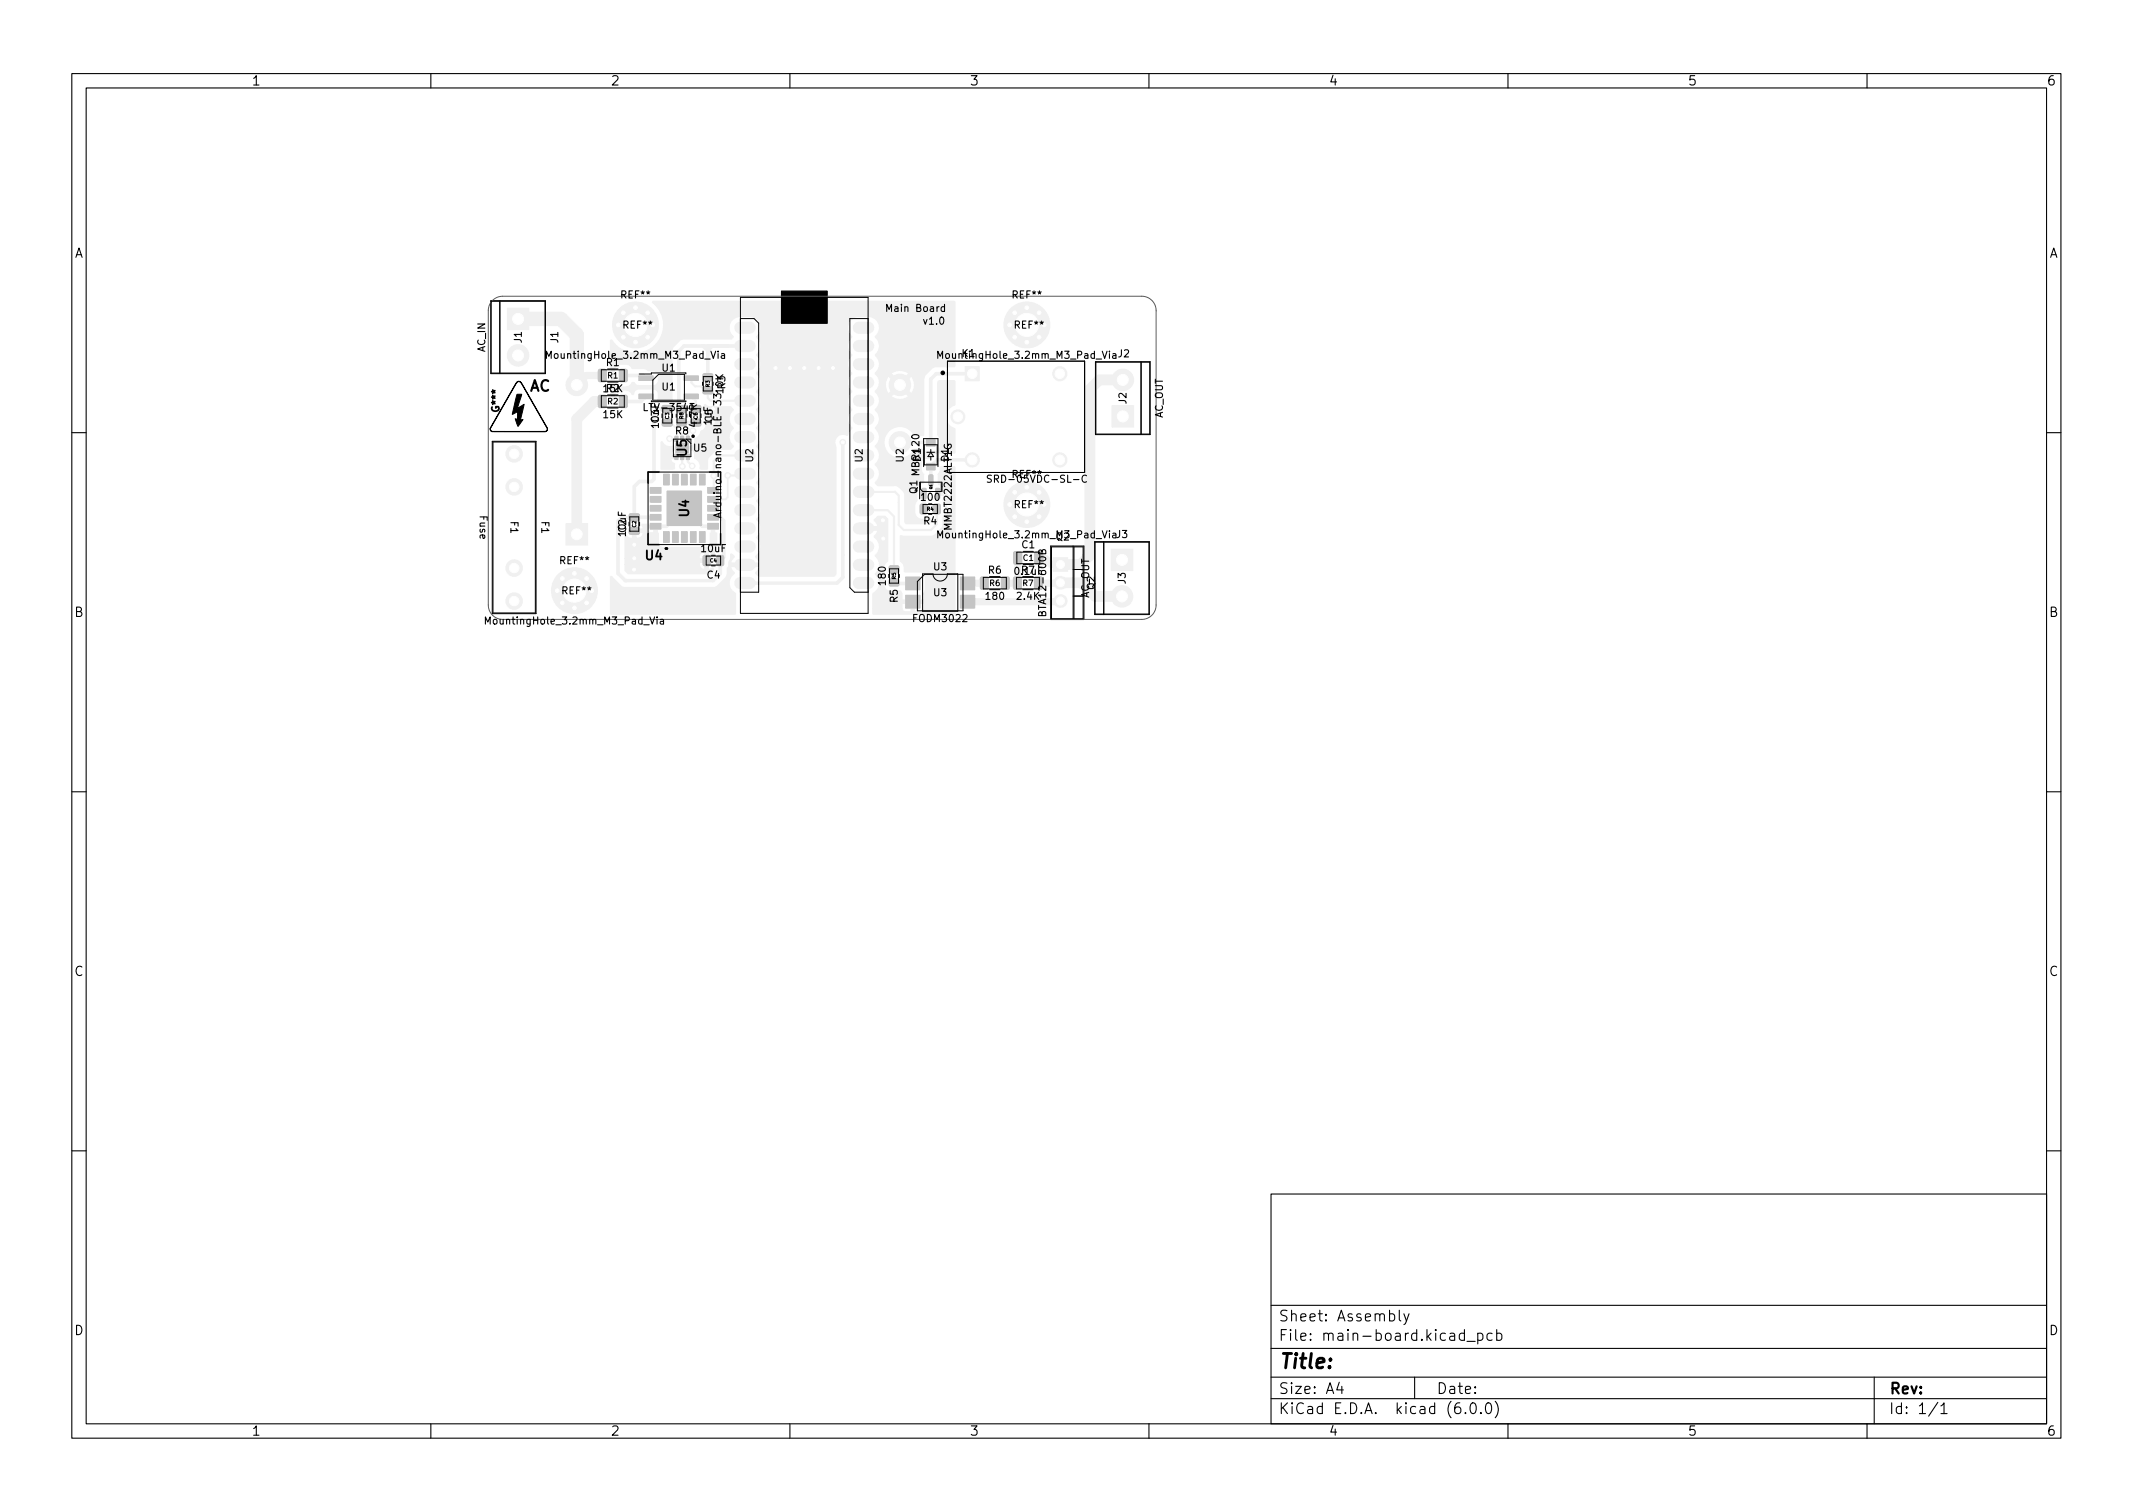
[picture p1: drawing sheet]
<svg xmlns="http://www.w3.org/2000/svg" width="297mm" height="210mm" viewBox="0 0 297 210" stroke-linecap="round" stroke-linejoin="round" font-family="sans-serif">
<g fill="#f0f0f0" stroke="#f0f0f0" stroke-width=".14">
<path d="M99.9 77.4l.6-.1 .3 .2v1l-.2 .3h-.6l-.2-.2z"/>
<path d="M98 77.4l.6-.1 .3 .2v1l-.2 .3h-.6l-.2-.2z"/>
<path d="M146.7 77.7h2v1.9h-2z"/>
<path d="M154.9 56.5h3v3h-3z"/>
<path d="M83.4 51.5l.8-.1 .2 .2v1.3l-.1 .2-.7 .1-.3-.2z"/>
<path d="M86.3 51.5l.8-.1 .2 .2 .1 1.3-.2 .2-.7 .1-.2-.2z"/>
<path d="M129 61.2h1.2v.9h-1.2z"/>
<path d="M129 64.5h1.2v.9h-1.2z"/>
<path d="M134.4 51h2v2h-2z"/>
<path d="M141.2 80.4l.8-.1 .2 .2v1.3l-.1 .3h-.7l-.3-.2z"/>
<path d="M144.1 80.4l.8-.1 .3 .2v1.3l-.2 .3h-.7l-.2-.2z"/>
<path d="M154.8 76.5h3v3h-3z"/>
<path d="M70.7 42.9h3v3h-3z"/>
<path d="M92.3 58.4h1.2l.1 .2v.6l-.2 .1h-1.1l-.1-.2z"/>
<path d="M83.4 55.1l.8-.1 .2 .2v1.3l-.1 .3h-.7l-.3-.2z"/>
<path d="M86.3 55.1l.8-.1 .2 .2 .1 1.3-.2 .3h-.7l-.2-.2z"/>
<path d="M97.9 53.9h1.2l.2 .2v.6l-.3 .2-1-.1-.1-.2z"/>
<path d="M97.9 52.1l1.2-.1 .2 .3v.6l-.3 .1h-1l-.1-.2z"/>
<path d="M89 52.3h2v.7h-2z"/>
<path d="M89 54.9h2v.6h-2z"/>
<path d="M95.3 54.9h2v.6h-2z"/>
<path d="M95.3 52.3h2v.7h-2z"/>
<path d="M92.4 74h.8v1.5h-.8z"/>
<path d="M93.7 74h.7v1.5h-.7z"/>
<path d="M94.9 74h.8v1.5h-.8z"/>
<path d="M96.1 74h.9v1.5h-.9z"/>
<path d="M97.4 74h.8v1.5h-.8z"/>
<path d="M98.5 72.9h1.6v.8h-1.6z"/>
<path d="M98.5 71.6h1.6v.8h-1.6z"/>
<path d="M98.5 70.4h1.6v.8h-1.6z"/>
<path d="M98.5 69.1h1.6v.8h-1.6z"/>
<path d="M98.5 67.9h1.6v.8h-1.6z"/>
<path d="M97.4 66h.8v1.5h-.8z"/>
<path d="M96.1 66h.9v1.5h-.9z"/>
<path d="M94.9 66h.8v1.5h-.8z"/>
<path d="M93.7 66h.7v1.5h-.7z"/>
<path d="M92.4 66h.8v1.5h-.8z"/>
<path d="M90.5 67.9h1.6v.8h-1.6z"/>
<path d="M90.5 69.1h1.6v.8h-1.6z"/>
<path d="M90.5 70.4h1.6v.8h-1.6z"/>
<path d="M90.5 71.6h1.6v.8h-1.6z"/>
<path d="M90.5 72.9h1.6v.8h-1.6z"/>
<path d="M92.9 68.4h4.8v4.8h-4.8z"/>
<path d="M87.7 71.6l1.2-.1 .2 .3-.1 .6-.2 .1h-1l-.2-.2z"/>
<path d="M87.7 73.5l1.2-.1 .2 .3-.1 .6-.2 .1h-1l-.2-.2z"/>
<path d="M128.4 68h.4l.2 .1v1.2l-.1 .2-.5-.1z"/>
<path d="M130.3 68h.4l.2 .1v1.2l-.1 .2-.5-.1z"/>
<path d="M129.4 66.2l.4-.1 .1 .1v1.2l-.1 .2-.5-.1z"/>
<path d="M123.9 78.8h1.1l.2 .2v.6l-.3 .2h-.9l-.2-.3z"/>
<path d="M123.9 80.7l1.1-.1 .2 .2v.7l-.3 .1h-.9l-.2-.2z"/>
<path d="M94 63.2h.4v.8h-.4z"/>
<path d="M94.8 63.2h.4v.8h-.4z"/>
<path d="M95.6 63.2h.4v.8h-.4z"/>
<path d="M126.1 80.3h2v1.8h-2z"/>
<path d="M126.1 82.9h2v1.8h-2z"/>
<path d="M133.7 82.9h2v1.8h-2z"/>
<path d="M133.7 80.3h2v1.8h-2z"/>
<path d="M94.3 58.4l1.2-.1 .1 .2v.6l-.2 .2h-1l-.2-.2z"/>
<path d="M136.6 80.4l.8-.1 .2 .2v1.3l-.1 .3h-.7l-.3-.2z"/>
<path d="M139.5 80.4l.8-.1 .2 .2 .1 1.3-.2 .3h-.7l-.2-.2z"/>
<path d="M141.2 76.9l.9-.1 .2 .1v1.4l-.2 .3h-.7l-.2-.2z"/>
<path d="M144.2 76.9l.8-.1 .2 .1v1.4l-.1 .3h-.8l-.2-.2z"/>
<path d="M130 70.3l.7-.1 .2 .1 .1 1-.2 .3h-.6l-.2-.2z"/>
<path d="M128.2 70.3l.7-.1 .2 .1v1l-.1 .3h-.6l-.3-.2z"/>
<path d="M96.2 58.4h1.3l.1 .2v.6l-.2 .1h-1.1l-.1-.2z"/>
<path d="M96.2 56.5h1.3l.1 .2v.6l-.2 .1h-1.1l-.1-.2z"/>
<path d="M78.8 72.9h3v3h-3z"/>
<path d="M120 73.4l2.2-.1-.1-.3-.4-.6 .5-.5h1l.4 .3v5.9l-.3 .4-.2 .4v.8l.2 .5-.2 .5v.8l.2 .4 .4 .4h1.3a.36 .36 0 0 1 .4 0 .36 .36 0 0 1 .2 .3v.9h3v-.8l.2-.5v-2a.69 .69 0 0 0-.6-.6h-2.3l-.1-.9-.4-.6v-3.4l.1-.1h4.3l.4-.1 .9-.9 .2-.5v-1l.4-.6v-1.2l-.4-.6 .1-.7h-1l-.1-.4 .2-.1h.9v-.4a.81 .81 0 0 0-.8-.7v-1.4l.3-.3v-.7h2l.1 20.5h-11.3l-.2-.1v-.7h4.1l.2 .3 .3 .2h2.1l.3-.2 .1-.3v-.7h-1.2v1.2h-.5v-1.2h-1.3v.7h-4.1v-2l.4-.3a1.55 1.55 0 0 0 0-2.4v-.2a1.55 1.55 0 0 0 .4-1.9l-.4-.5a1.62 1.62 0 0 0-.2-2.6l.5-1h-2.1h-.1z"/>
<path d="M85 47.4h.2a3.9 3.9 0 0 0 6 .7 3.9 3.9 0 0 0-.3-6l.1-.2 41.9 .1 .1 9-.1 .1h-2.8l-.4 .3-1 1-.1 8.2h-1.3l-.4-.6-.5-.3-.8-.3h-.6l-.5 .2-.7 .4-.4 .5-.3 .8 .1 .9 .4 .7 .5 .5 .6 .3 .9 .1 .6-.2 .7-.4 .5-.7h1l.5 .3h1.4a.69 .69 0 0 0 .6-.6v-1.1l-.3-.5v-7.4l.2-.2h2.1l.1 .1v3.2l-.6 .4-.4 .4a1.7 1.7 0 0 0 1 2.6v3.3l-2.6 .1-.4 .2-.6 .5h-.5l-.3 .2-.3 .4v1.1l.3 .5v1.2v.1h-.4a.84 .84 0 0 0-.5 .8v1.6l-.3 .6v1.1a.95 .95 0 0 0 .9 .9h.8l.4-.2 .1 .1v.4l-.4 .3h-3l-.2-.2v-3.7l-.2-.5-.9-.8-2.6-.1-.4-.4a1.68 1.68 0 0 0 0-2.5l.4-.6 .2-.7-.2-.8-.4-.5a1.68 1.68 0 0 0 0-2.5 1.68 1.68 0 0 0 0-2.6 1.54 1.54 0 0 0 .5-1.5l-.1-.3h1.8a1.95 1.95 0 0 0 2.4 0l-1.2-1.2-1.2 1.2h-1.8l-.4-.7 .3-.4 .2-.5h.9l.1 .5 .3 .7 1.3-1.2h.7l1.2 1.2a1.94 1.94 0 0 0 0-2.4l-1.2 1.2h-.7l-1.3-1.2-.3 .6-.1 .6h-.9a1.53 1.53 0 0 0-.5-1.5v-.1h2.2l1.2 1.2 1.2-1.2a1.94 1.94 0 0 0-2.4 0h-2.2l.1-.2a1.64 1.64 0 0 0-.1-2.4l.1-.2a1.58 1.58 0 0 0-.1-2.3 1.81 1.81 0 0 0 .4-2 1.54 1.54 0 0 0-1.3-.8h-1.5a1.6 1.6 0 0 0-1.4 1.1 1.6 1.6 0 0 0 .5 1.7 1.68 1.68 0 0 0 0 2.6 1.69 1.69 0 0 0 0 2.5 1.68 1.68 0 0 0 0 2.6 1.58 1.58 0 0 0 0 2.4v.1a1.67 1.67 0 0 0 0 2.5l-.3 .4-.2 .6h-.2a1.11 1.11 0 0 0-1.3 .2 1.11 1.11 0 0 0-.2 1.4v17.8l-.3 .2h-10.4l-.5-.4 .4-.4 .1-.5h-3.9l.1 .4 .4 .5-.1 .1a1.57 1.57 0 0 0 .2 2.7v2.8l-.1 .1h-17.2l-.1-.1v-5a.23 .23 0 0 1 .4 .1l1 1.1 .6 .2h12.5l.4-.2 1.2-1.3 .1-.3v-.8l.3-.5v-.5l.2-.2 .1-.9h.1l.4 .4-.5 .5v.4h3.9l-.1-.4-.4-.5a2.45 2.45 0 0 0 .7-1.4 2.04 2.04 0 0 0-.5-1.3 1.68 1.68 0 0 0 0-2.5 1.68 1.68 0 0 0 0-2.6 1.62 1.62 0 0 0 .5-1.5l-.2-.5-.3-.4v-.2a1.65 1.65 0 0 0 0-2.4l.4-.6 .1-.7-.2-.8-.3-.5a1.68 1.68 0 0 0 0-2.5 1.68 1.68 0 0 0 0-2.6 1.58 1.58 0 0 0 0-2.4l.1-.3a1.67 1.67 0 0 0-.1-2.3l.1-.2a1.64 1.64 0 0 0-.1-2.4l.1-.2a1.58 1.58 0 0 0-.1-2.3 1.81 1.81 0 0 0 .3-2 1.54 1.54 0 0 0-1.2-.8h-1.5a1.6 1.6 0 0 0-1.4 1.1 1.6 1.6 0 0 0 .5 1.7l-.3 .3h-6.6l-.6 .2-.8 .9-.2 .5v6.9l-1.3 .1-.5 .2a.14 .14 0 0 1-.1 0 .14 .14 0 0 1-.1-.2l.1-1.1-.2-.3-.2-.2h-2.5a.99 .99 0 0 0-.6 .7h-.2a.93 .93 0 0 0-.8-.6h-.8a.94 .94 0 0 0-.8 .6l-.1 .6-.1 .1-.4-.9v-1.3l.1-.4h.4a.95 .95 0 0 0 .8 .9l1.2-.1 .6-.6 .2 .1 .2 .2 .3 .2h2.3a.69 .69 0 0 0 .6-.7v-.8l-.2-.3-.2-.2-1-.1-.6-.3h-1.6l-.5-.4-.4-.2h-.9l-.5 .3-.3 .5v1.5h-.4v-1.4l-.1-.5z"/>
<path d="M87 74.6h.2l.5 .3h1.2a.74 .74 0 0 0 .7-.7h-1v.7h-.5v-1.2h1.9l.3 .4 .7 .1v-.7h-.9l-.1 .2h-1.9h1.5l-.2-.6v-.1l2.1 .1 .1 1.1 .1 .1v1.4a.69 .69 0 0 0 .6 .5h6a.7 .7 0 0 0 .6-.6v-1.3l.1-.1v-.9a.32 .32 0 0 1 .6 0v.9l.2 .1v2.3l-.5 .4-.6-.2v2.5l.5-.2 .1 .1v.3l-.4 .4h-11.4l-.5-.5v-.8h10.4a.74 .74 0 0 0 .7 .7v-1h-.7v.3h-10.4v-.8h11.1v-1a.75 .75 0 0 0-.7 .7v.3h-10.4z"/>
<path d="M96.7 56.8l1.4-.2a.18 .18 0 0 1 0-.2 .18 .18 0 0 1 .3 .1l.5 .1h2.8l.4 .5a1.67 1.67 0 0 0 0 2.5l-.1 .2a1.66 1.66 0 0 0 .1 2.4l-.3 .4h-1.7l-.5 .1-1 1.2-.1 1.4h-1a1.21 1.21 0 0 0-.4-1.3l-.4-.2v-.8l-.4-.4-1.6-.1-1.1 .1-.1 .8h.5l.1 .3-.2 .1h-.4v.3l.1 .3 .4 .2-.1 .6-.4 .2h-1.4l-.1-.2v-3.6l.2-.1a1.24 1.24 0 0 0 1.5 .6h1a.33 .33 0 0 1 .6 0l.8 .1 .4-.2 .2-.2 .1-.8a1.36 1.36 0 0 0 .9-1l.3-.2 .3-.5v-.9l-.4-.6 .2-.6h-1.4z"/>
<circle cx="81.7" cy="80.6" r=".4"/>
<circle cx="78.3" cy="80.6" r=".4"/>
<circle cx="80" cy="82.2" r="3.2"/>
<circle cx="81.7" cy="83.9" r=".4"/>
<circle cx="82.4" cy="82.2" r=".4"/>
<circle cx="78.3" cy="83.9" r=".4"/>
<circle cx="80" cy="79.8" r=".4"/>
<circle cx="77.6" cy="82.2" r=".4"/>
<circle cx="80" cy="84.6" r=".4"/>
<circle cx="156.4" cy="52.9" r="1.5"/>
<circle cx="135.4" cy="64" r=".99"/>
<circle cx="133.4" cy="58" r=".97"/>
<circle cx="147.6" cy="52" r=".99"/>
<circle cx="147.6" cy="64" r=".99"/>
<circle cx="88.5" cy="42.8" r=".4"/>
<circle cx="88.5" cy="45.2" r="3.2"/>
<circle cx="90.2" cy="43.6" r=".4"/>
<circle cx="88.5" cy="47.6" r=".4"/>
<circle cx="86.8" cy="43.6" r=".4"/>
<circle cx="86.1" cy="45.2" r=".4"/>
<circle cx="90.9" cy="45.2" r=".4"/>
<circle cx="90.2" cy="46.9" r=".4"/>
<circle cx="86.8" cy="46.9" r=".4"/>
<circle cx="141.3" cy="68.6" r=".4"/>
<circle cx="145.4" cy="70.2" r=".4"/>
<circle cx="143" cy="67.8" r=".4"/>
<circle cx="140.6" cy="70.2" r=".4"/>
<circle cx="141.3" cy="71.9" r=".4"/>
<circle cx="144.7" cy="68.6" r=".4"/>
<circle cx="143" cy="70.2" r="3.2"/>
<circle cx="143" cy="72.6" r=".4"/>
<circle cx="144.7" cy="71.9" r=".4"/>
<circle cx="71.6" cy="67.8" r="1.15"/>
<circle cx="71.6" cy="63.2" r="1.15"/>
<circle cx="71.6" cy="83.7" r="1.15"/>
<circle cx="71.6" cy="79.1" r="1.15"/>
<circle cx="156.2" cy="83" r="1.5"/>
<circle cx="72.2" cy="49.5" r="1.5"/>
<circle cx="141.3" cy="43.6" r=".4"/>
<circle cx="143" cy="47.6" r=".4"/>
<circle cx="141.3" cy="46.9" r=".4"/>
<circle cx="144.7" cy="43.6" r=".4"/>
<circle cx="143" cy="42.8" r=".4"/>
<circle cx="143" cy="45.2" r="3.2"/>
<circle cx="145.4" cy="45.2" r=".4"/>
<circle cx="144.7" cy="46.9" r=".4"/>
<circle cx="140.6" cy="45.2" r=".4"/>
<circle cx="80.3" cy="53.6" r="1.5"/>
<circle cx="125.3" cy="53.6" r="1.5"/>
<circle cx="125.3" cy="61.6" r="1.5"/>
<circle cx="117.4" cy="61.6" r=".4"/>
<circle cx="88.3" cy="79.3" r=".4"/>
<circle cx="112" cy="51.2" r=".4"/>
<circle cx="110" cy="51.2" r=".4"/>
<circle cx="123" cy="75" r=".4"/>
<circle cx="122.9" cy="72.4" r=".4"/>
<circle cx="108" cy="51.2" r=".4"/>
<circle cx="114" cy="51.2" r=".4"/>
<circle cx="116" cy="51.2" r=".4"/>
<circle cx="88.3" cy="77.7" r=".4"/>
<circle cx="88.3" cy="75.8" r=".4"/>
<circle cx="99.3" cy="58.8" r=".4"/>
<circle cx="96.4" cy="64.9" r=".4"/>
<circle cx="101.3" cy="66.2" r=".4"/>
<circle cx="93.2" cy="61.1" r=".4"/>
<circle cx="95" cy="64.9" r=".4"/>
<circle cx="96.5" cy="60" r=".4"/>
</g>
<path d="M147.6 81.1h.1M147.6 83.7h.1" fill="none" stroke="#f0f0f0" stroke-width="1.9"/>
<g fill="none" stroke="#f0f0f0" stroke-width="1.7">
<path d="M103.1 45.6h1.3M103.1 48.2h1.3M103.1 50.7h1.3M103.1 53.3h1.3M103.1 55.8h1.3M103.1 58.3h1.3M119.6 45.6h1.3M119.6 48.2h1.3M119.6 50.7h1.3M119.6 53.3h1.3M119.6 55.8h1.3M119.6 58.3h1.3"/>
<path d="M103.1 60.9h1.3M103.1 63.4h1.3M103.1 66h1.3M103.1 68.5h1.3M103.1 71h1.3M103.1 73.6h1.3M103.1 76.1h1.3M103.1 78.7h1.3M119.6 60.9h1.3M119.6 63.4h1.3M119.6 66h1.3M119.6 68.5h1.3"/>
<path d="M119.6 71h1.3M119.6 73.6h1.3M119.6 76.1h1.3M119.6 78.7h1.3M103.1 81.2h1.3M119.6 81.2h1.3"/>
</g>
<g fill="none" stroke="#f0f0f0" stroke-width=".5">
<path d="M86.8 52.3h2.8l.4 .4M90 55.2l-.7 .7h-2.5M91.1 57.5v9.2l-.3 .3h-1.8l-.7 .7v4.3M94.9 58.8h2M97.9 48.2l.7 .6M98.6 49.3v3.2M98.7 48.2v.5M99.2 48.2l-.6 .6M103.7 48.2h-8.5l-.7 .7v7.7M135.4 52h-5l-.8 .8v8.9l-.1-.1h-4.2M86.1 73v6.8l1 1h12.2M88.3 72h.1"/>
<path d="M88.3 72l-1.8 .1M88.3 72h3M91.3 73.3h1.5l2.5-2.5 2.5 2.5h1.5v3.9l-.9 .9M99.3 72h1l.5 .5v5.1l-.5 .5v1.8M117.4 61.6v18.8l-.8 .8h-12.9M128.7 68.7l-.1 2.2M135.4 64h-4.8l-1 1v1.9M124.8 81.2h2.3"/>
</g>
<g fill="none" stroke="#f0f0f0" stroke-width=".3">
<path d="M92.9 58.8h.5l1.6 1.7v.6M94.9 58.8l.9 .9M96.1 60h.4M96.3 55.2l.6 .6v1.1h2.4M96.3 52.7v.6l.5 .5h.8l.6 .6h.4M98.6 54.4l.2 .2M98.6 54.4v1l.3 .4h4.8M88.3 77.7v1.6M88.3 73.9v1.9M93.3 61.1h.9M95 63.6v1.3M95 64.9h.1"/>
<path d="M95.8 63.6v.7l.6 .6M95.8 60.4v.7M100.2 63.4h3.5M103.7 66l-.2 .2h-2.2M120.3 68.5h4.3l.6 .5v4.1l.6 .7h3.8l.9-.8v-2.1M120.3 71h3.3l.9 .9v7.4M122.9 72.4h.1M129.6 66.8v.1M129.6 65v1.8M130.6 68.7h1.5"/>
</g>
<path d="M72.1 44.4h6l2.2 2.2v7" fill="none" stroke="#f0f0f0" stroke-width="2"/>
<path d="M83.9 52.3h-2.3l-1.3 1.3M141.7 77.7v3.5h-1.7M145.9 78.1l.5 .5h1.3M137.1 81.2h-2.4M147.7 81.1l-3.1 .1M147.7 83.7l-.1 .1h-12.9" fill="none" stroke="#f0f0f0" stroke-width="1"/>
<path d="M83.9 55.9h-1.1l-2.5 2.4v16.1M156.4 52.9h-3.3l-1.3 1.3v23.1M147.7 78.6h2.8M147.7 81.1h2.9M152.1 82.6l.4 .4h3.7" fill="none" stroke="#f0f0f0" stroke-width="1.5"/>
<path d="M101.3 66.2v3l-.2 .3h-1.8" fill="none" stroke="#f0f0f0" stroke-width=".25"/>
<g fill="#fff" stroke="#fff" stroke-width=".14">
<circle cx="117.4" cy="61.6" r=".2"/>
<circle cx="88.3" cy="79.3" r=".2"/>
<circle cx="112" cy="51.2" r=".2"/>
<circle cx="110" cy="51.2" r=".2"/>
<circle cx="123" cy="75" r=".2"/>
<circle cx="122.9" cy="72.4" r=".2"/>
<circle cx="108" cy="51.2" r=".2"/>
<circle cx="114" cy="51.2" r=".2"/>
<circle cx="116" cy="51.2" r=".2"/>
<circle cx="88.3" cy="77.7" r=".2"/>
<circle cx="88.3" cy="75.8" r=".2"/>
<circle cx="96.4" cy="64.9" r=".2"/>
<circle cx="101.3" cy="66.2" r=".2"/>
<circle cx="93.3" cy="61.1" r=".2"/>
<circle cx="95" cy="64.9" r=".2"/>
<circle cx="96.5" cy="60" r=".2"/>
<circle cx="81.7" cy="80.6" r=".25"/>
<circle cx="78.3" cy="80.6" r=".25"/>
<circle cx="80" cy="82.2" r="1.6"/>
<circle cx="81.7" cy="83.9" r=".25"/>
<circle cx="78.3" cy="83.9" r=".25"/>
<circle cx="80" cy="79.8" r=".25"/>
<circle cx="77.6" cy="82.2" r=".25"/>
<circle cx="80" cy="84.6" r=".25"/>
<circle cx="147.7" cy="78.6" r=".55"/>
<circle cx="147.7" cy="81.1" r=".55"/>
<circle cx="147.7" cy="83.7" r=".55"/>
<circle cx="156.4" cy="58" r=".76"/>
<circle cx="156.4" cy="52.9" r=".76"/>
<circle cx="135.4" cy="52" r=".66"/>
<circle cx="135.4" cy="64" r=".66"/>
<circle cx="133.4" cy="58" r=".64"/>
<circle cx="147.6" cy="52" r=".66"/>
<circle cx="147.6" cy="64" r=".66"/>
<circle cx="88.5" cy="42.8" r=".25"/>
<circle cx="88.5" cy="45.2" r="1.6"/>
<circle cx="90.2" cy="43.6" r=".25"/>
<circle cx="88.5" cy="47.6" r=".25"/>
<circle cx="86.8" cy="43.6" r=".25"/>
<circle cx="86.1" cy="45.2" r=".25"/>
<circle cx="90.2" cy="46.9" r=".25"/>
<circle cx="86.8" cy="46.9" r=".25"/>
<circle cx="141.3" cy="68.6" r=".25"/>
<circle cx="143" cy="67.8" r=".25"/>
<circle cx="140.6" cy="70.2" r=".25"/>
<circle cx="141.3" cy="71.9" r=".25"/>
<circle cx="144.7" cy="68.6" r=".25"/>
<circle cx="143" cy="70.2" r="1.6"/>
<circle cx="143" cy="72.6" r=".25"/>
<circle cx="144.7" cy="71.9" r=".25"/>
<circle cx="71.6" cy="67.8" r=".65"/>
<circle cx="71.6" cy="63.2" r=".65"/>
<circle cx="71.6" cy="83.7" r=".65"/>
<circle cx="71.6" cy="79.1" r=".65"/>
<circle cx="156.2" cy="78" r=".76"/>
<circle cx="156.2" cy="83" r=".76"/>
<circle cx="72.1" cy="44.4" r=".76"/>
<circle cx="72.1" cy="49.5" r=".76"/>
<circle cx="141.3" cy="43.6" r=".25"/>
<circle cx="143" cy="47.6" r=".25"/>
<circle cx="141.3" cy="46.9" r=".25"/>
<circle cx="144.7" cy="43.6" r=".25"/>
<circle cx="143" cy="42.8" r=".25"/>
<circle cx="143" cy="45.2" r="1.6"/>
<circle cx="144.7" cy="46.9" r=".25"/>
<circle cx="140.6" cy="45.2" r=".25"/>
<circle cx="80.3" cy="74.4" r=".75"/>
<circle cx="80.3" cy="53.6" r=".75"/>
<circle cx="125.3" cy="53.6" r=".75"/>
<circle cx="125.3" cy="61.6" r=".75"/>
</g>
<g fill="#c4c4c4" stroke="#c4c4c4" stroke-width=".14">
<path d="M99.9 77.4l.6-.1 .3 .2v1l-.2 .3h-.6l-.2-.2z"/>
<path d="M98 77.4l.6-.1 .3 .2v1l-.2 .3h-.6l-.2-.2z"/>
<path d="M83.4 51.5l.8-.1 .2 .2v1.3l-.1 .2-.7 .1-.3-.2z"/>
<path d="M86.3 51.5l.8-.1 .2 .2 .1 1.3-.2 .2-.7 .1-.2-.2z"/>
<path d="M129 61.2h1.2v.9h-1.2z"/>
<path d="M129 64.5h1.2v.9h-1.2z"/>
<path d="M141.2 80.4l.8-.1 .2 .2v1.3l-.1 .3h-.7l-.3-.2z"/>
<path d="M144.1 80.4l.8-.1 .3 .2v1.3l-.2 .3h-.7l-.2-.2z"/>
<path d="M92.3 58.4h1.2l.1 .2v.6l-.2 .1h-1.1l-.1-.2z"/>
<path d="M83.4 55.1l.8-.1 .2 .2v1.3l-.1 .3h-.7l-.3-.2z"/>
<path d="M86.3 55.1l.8-.1 .2 .2 .1 1.3-.2 .3h-.7l-.2-.2z"/>
<path d="M97.9 53.9h1.2l.2 .2v.6l-.3 .2-1-.1-.1-.2z"/>
<path d="M97.9 52.1l1.2-.1 .2 .3v.6l-.3 .1h-1l-.1-.2z"/>
<path d="M89 52.3h2v.7h-2z"/>
<path d="M89 54.9h2v.6h-2z"/>
<path d="M95.3 54.9h2v.6h-2z"/>
<path d="M95.3 52.3h2v.7h-2z"/>
<path d="M92.4 74h.8v1.5h-.8z"/>
<path d="M93.7 74h.7v1.5h-.7z"/>
<path d="M94.9 74h.8v1.5h-.8z"/>
<path d="M96.1 74h.9v1.5h-.9z"/>
<path d="M97.4 74h.8v1.5h-.8z"/>
<path d="M98.5 72.9h1.6v.8h-1.6z"/>
<path d="M98.5 71.6h1.6v.8h-1.6z"/>
<path d="M98.5 70.4h1.6v.8h-1.6z"/>
<path d="M98.5 69.1h1.6v.8h-1.6z"/>
<path d="M98.5 67.9h1.6v.8h-1.6z"/>
<path d="M97.4 66h.8v1.5h-.8z"/>
<path d="M96.1 66h.9v1.5h-.9z"/>
<path d="M94.9 66h.8v1.5h-.8z"/>
<path d="M93.7 66h.7v1.5h-.7z"/>
<path d="M92.4 66h.8v1.5h-.8z"/>
<path d="M90.5 67.9h1.6v.8h-1.6z"/>
<path d="M90.5 69.1h1.6v.8h-1.6z"/>
<path d="M90.5 70.4h1.6v.8h-1.6z"/>
<path d="M90.5 71.6h1.6v.8h-1.6z"/>
<path d="M90.5 72.9h1.6v.8h-1.6z"/>
<path d="M92.9 68.4h4.8v4.8h-4.8z"/>
<path d="M87.7 71.6l1.2-.1 .2 .3-.1 .6-.2 .1h-1l-.2-.2z"/>
<path d="M87.7 73.5l1.2-.1 .2 .3-.1 .6-.2 .1h-1l-.2-.2z"/>
<path d="M128.4 68h.4l.2 .1v1.2l-.1 .2-.5-.1z"/>
<path d="M130.3 68h.4l.2 .1v1.2l-.1 .2-.5-.1z"/>
<path d="M129.4 66.2l.4-.1 .1 .1v1.2l-.1 .2-.5-.1z"/>
<path d="M123.9 78.8h1.1l.2 .2v.6l-.3 .2h-.9l-.2-.3z"/>
<path d="M123.9 80.7l1.1-.1 .2 .2v.7l-.3 .1h-.9l-.2-.2z"/>
<path d="M94 63.2h.4v.8h-.4z"/>
<path d="M94.8 63.2h.4v.8h-.4z"/>
<path d="M95.6 63.2h.4v.8h-.4z"/>
<path d="M126.1 80.3h2v1.8h-2z"/>
<path d="M126.1 82.9h2v1.8h-2z"/>
<path d="M133.7 82.9h2v1.8h-2z"/>
<path d="M133.7 80.3h2v1.8h-2z"/>
<path d="M94.3 58.4l1.2-.1 .1 .2v.6l-.2 .2h-1l-.2-.2z"/>
<path d="M136.6 80.4l.8-.1 .2 .2v1.3l-.1 .3h-.7l-.3-.2z"/>
<path d="M139.5 80.4l.8-.1 .2 .2 .1 1.3-.2 .3h-.7l-.2-.2z"/>
<path d="M141.2 76.9l.9-.1 .2 .1v1.4l-.2 .3h-.7l-.2-.2z"/>
<path d="M144.2 76.9l.8-.1 .2 .1v1.4l-.1 .3h-.8l-.2-.2z"/>
<path d="M130 70.3l.7-.1 .2 .1 .1 1-.2 .3h-.6l-.2-.2z"/>
<path d="M128.2 70.3l.7-.1 .2 .1v1l-.1 .3h-.6l-.3-.2z"/>
<path d="M96.2 58.4h1.3l.1 .2v.6l-.2 .1h-1.1l-.1-.2z"/>
<path d="M96.2 56.5h1.3l.1 .2v.6l-.2 .1h-1.1l-.1-.2z"/>
</g>
<g fill="none" stroke="#000" stroke-width=".14">
<path d="M68.3 41.9h7.7v10.1h-7.7zM68.4 41.9h7.5v10h-7.5zM69.6 41.9v10.1M83.7 51.5h3.2v1.6h-3.2zM83.7 55.1h3.2v1.6h-3.2zM89 52.1h1.7v-.2h4.8v.2M90.7 55.9h4.8M90.9 52.9l.8-.8h3.6v3.6h-4.4zM92.3 56.9v2h1.2v-2M93.7 57.6v.6M94.2 57.7v.4M94.3 56.9v2h1.2v-2"/>
<path d="M97.6 57.6v.6M97.8 53.2v.5M97.9 52.4h1.3v2h-1.3zM103.1 41.4h17.8v44h-17.8zM103.1 44.4h1.9l.7 .6v37.5h-2.6M108.8 40.6h6.4v4.4h-6.4zM120.9 44.4h-2.5v37.4l.6 .7h1.9M131.9 50.3h19.1v15.5h-19.1zM152.6 50.4h7.6v10.1h-7.6zM152.6 50.4h7.5v10h-7.5zM158.9 50.4v10.1M68.6 61.4h6.1v24h-6.1z"/>
<path d="M68.7 61.5h5.9v23.8h-5.9zM87.7 72h1.3v2h-1.3zM89.1 72.7v.5M90.3 65.7h10.1v10.1h-10.1zM98.3 77.4h2v1.3h-2zM99.1 78.8h.5M123.9 79.2h1.2v2h-1.2zM125.2 80v.4M128.1 67.8v1.7M128.2 67.1h2.9M128.5 79.9h1.4a1 1 0 0 0 1 1 1 1 0 0 0 1-1h1.5v5.2h-4.9zM128.5 68.4h2.6"/>
<path d="M128.5 70.3h2v1.2h-2zM128.6 65v-3.9h2v3.9M128.7 61.9h1.8v2.8h-1.8zM128.8 80h5.3v5h-6.3v-4zM129.1 63h1.1M129.6 62.6v.4M129.6 63.6v.5M129.6 63l.4 .6h-.8zM144.8 76.9h-3.2v1.6h3.2M146.3 76h4.6v10.3h-4.6zM146.4 76.1h4.4v10h-4.4zM149.4 76v10.3"/>
<path d="M149.4 79.3h1.5M149.6 76.1v10M152.4 75.4h7.7v10.2h-7.7zM152.5 75.5h7.5v10h-7.5zM153.7 75.4v10.2M136.9 80.4h3.2v1.6h-3.2zM144.8 80.4h-3.3v1.6h3.3M149.4 83h1.5"/>
</g>
<g fill="#000" stroke="#000" stroke-width=".14">
<path d="M72 53.2l.3-.1 .3 .3 3.5 5.9a.46 .46 0 0 1 .1 .5 .46 .46 0 0 1-.3 .3h-7.4l-.2-.2v-.2l.1 .3 .2 .1h7.3l.3-.2v-.3l-3.7-6.4a.36 .36 0 0 0-.6 .2l-3.6 6.3zM72 54.9h.4a.16 .16 0 0 1 .2 0 .16 .16 0 0 1 0 .3l-.6 1.7 1-.6-.5 2.2 .3-.1-.7 1-.4-1.1 .4 .1v-.8a.15 .15 0 0 0 0-.3 .18 .18 0 0 0-.3 .2l-.5 .2zM108.8 40.6h6.4v4.4h-6.4z"/>
<circle cx="131.3" cy="51.9" r=".25"/>
<circle cx="92.7" cy="76.4" r=".1"/>
<circle cx="92.9" cy="76.4" r=".1"/>
</g>
<g fill="none" stroke="#000" stroke-width=".2">
<path d="M90.3 74.3v1.5h1.5M91.8 65.7h-1.5v1.6M98.8 65.7h1.6M100.4 74.3v1.5"/>
<circle cx="92.8" cy="76.4" r=".1"/>
</g>
<circle cx="96.5" cy="60.7" r=".12" fill="none" stroke="#000" stroke-width=".25"/>
<path d="M68.6 41.8a2 2 0 0 1 1.4-.6h89a2 2 0 0 1 2 2v41a2 2 0 0 1-2 2h-89a2 2 0 0 1-2-2v-41a2 2 0 0 1 .6-1.4z" fill="none" stroke="#575757" stroke-width=".14"/>
<g fill="none" stroke="#000" stroke-width=".15">
<path d="M10 10.2h277v190.1h-277zM12 12.2h273v186.1h-273zM60 10.2v2M110 10.2v2M160 10.2v2M210 10.2v2M260 10.2v2M76.1 49.9v-1l.3 .7 .4-.7v1M99.4 55.5v-.7l.4 .4 .1-.3h.4l.1 .1-.1 .5M100.5 49.3h.4v.6M100.9 49.5h-.3l-.2 .2 .2 .2h.3M130.6 49.9v-1l.3 .7 .4-.7v1"/>
<path d="M155 49.3h.4v.6M155.4 49.5h-.3l-.2 .2 .2 .2h.3M10 60.2h2M99.7 70.8l.2 .3M99.7 71.1h.7M100.1 71.5v.5M100.4 71.4l-1 .3 1 .4M130.6 74.9v-1l.3 .7 .4-.7v1M138.1 66.2h-.4l-.2 .1 .1 .3 .4 .2v.3l-.1 .1-.4-.1M145.1 76.8l.2-.3 .2 .1 .1 .1v.4h-1l.1-.5h.2l.2 .1v.4M151.3 66.3a.47 .47 0 0 0-.7 .3 .47 .47 0 0 0 .5 .6l.2-.1M285 60.2h2"/>
<path d="M67.6 86.9v-1l.3 .7 .4-.7v1M92 86.3h.4v.6M92.4 86.5h-.3l-.2 .2 .2 .2h.3M145.1 85.4l.2-.3 .2 .1 .1 .1v.4h-1l.1-.5h.2l.2 .1v.4M10 110.2h2M285 110.2h2M10 160.2h2M177 166.3h108v32h-108zM285 160.2h2M60 198.3v2M110 198.3v2M160 198.3v2"/>
<path d="M177 194.8h108M177 191.8h108M177 187.8h108M177 181.8h108M186.5 192.5l-.4 1h1M186.9 193v1M194.9 182.4v1.3l.2 .2M195.5 182.9l.4 1M196.2 182.9l-.5 1.4-.2 .1M197 191.8v3M203.9 185.7l-.4-.1-.3 .3v.4l.2 .3h.1h.4M203.9 185.1v1.5"/>
<path d="M204.1 196.7v.1h-.1l.1-.1v.1M204.3 186.8h1.1M204.9 195.4a.36 .36 0 0 1 .6 .2 .77 .77 0 0 1-.4 1.2 1 1 0 0 1-.2-1.4zM205.8 185.7l.4-.1 .3 .3v.4l-.1 .3h-.2h-.4M205.8 185.6v1.5M206.2 196.7l.1 .1h-.1h-.1l.1-.1v.1M207 195.5a.36 .36 0 0 1 .4-.2 .36 .36 0 0 1 .2 .3 .77 .77 0 0 1-.4 1.2 .91 .91 0 0 1-.2-1.3zM207.8 185.7l-.4-.1-.3 .3v.4l.1 .3h.2h.4M208.2 195.1a1.72 1.72 0 0 1 0 2.3M208.4 185.7l.5-.1 .2 .3v.4l-.1 .3h-.1h-.5M208.4 185.1v1.5M210 198.3v2"/>
<path d="M260 198.3v2M261 191.8v6.5M269.9 195.3l-1.3 1.9M270.3 195.8l.4-.5v1.5M270.3 196.8h.8"/>
</g>
<text font-size="2.8" x="178" y="190.6">Title:</text>
<g font-size="2.1">
<text x="74" y="54.5">AC</text>
<text x="178" y="184">Sheet: Assembly</text>
<text x="178" y="186.7">File: main-board.kicad_pcb</text>
<text x="178" y="196.9">KiCad E.D.A. kicad (6.0.0)</text>
<text x="178" y="194.1">Size: A4</text>
<text x="200" y="194.1">Date:</text>
<text x="263" y="194.1">Rev:</text>
<text x="263" y="196.9">Id: 1/1</text>
</g>
<g font-size="1.8">
<text x="35" y="11.9">1</text>
<text x="85" y="11.9">2</text>
<text x="135" y="11.9">3</text>
<text x="185" y="11.9">4</text>
<text x="235" y="11.9">5</text>
<text x="285" y="11.9">6</text>
<text x="10.3" y="35.9">A</text>
<text x="285.3" y="35.9">A</text>
<text x="95.6" y="63.5" transform="rotate(-90 95.6 63.5)">U5</text>
<text x="95.9" y="71.9" transform="rotate(-90 95.9 71.9)">U4</text>
<text x="89.9" y="78">U4</text>
<text x="10.3" y="85.9">B</text>
<text x="285.3" y="85.9">B</text>
<text x="10.3" y="135.9">C</text>
<text x="285.3" y="135.9">C</text>
<text x="10.3" y="185.9">D</text>
<text x="285.3" y="185.9">D</text>
<text x="35" y="199.9">1</text>
<text x="85" y="199.9">2</text>
<text x="135" y="199.9">3</text>
<text x="185" y="199.9">4</text>
<text x="235" y="199.9">5</text>
<text x="285" y="199.9">6</text>
</g>
<g font-size="1.4">
<text x="86.6" y="41.5">REF**</text>
<text x="141.1" y="41.5">REF**</text>
<text x="72.7" y="47.7" transform="rotate(-90 72.7 47.7)">J1</text>
<text x="77.7" y="47.7" transform="rotate(-90 77.7 47.7)">J1</text>
<text x="86.9" y="45.7">REF**</text>
<text x="123.7" y="43.4">Main Board</text>
<text x="128.7" y="45.2">v1.0</text>
<text x="141.4" y="45.7">REF**</text>
<text x="67.6" y="49" transform="rotate(-90 67.6 49)">AC_IN</text>
<text x="76.8" y="49.9">MountingHole_3.2mm_M3_Pad_Via</text>
<text x="84.4" y="51">R1</text>
<text x="92.2" y="51.7">U1</text>
<text x="131.3" y="49.9">MountingHole_3.2mm_M3_Pad_Via</text>
<text x="134" y="49.7">K1</text>
<text x="155.7" y="49.7">J2</text>
<text x="69.5" y="57.2" transform="rotate(-90 69.5 57.2)">G***</text>
<text x="84.1" y="58.2">15K</text>
<text x="84.4" y="54.6">R2</text>
<text x="90" y="57.2">LTV-354T</text>
<text x="91.7" y="59.5" transform="rotate(-90 91.7 59.5)">10uF</text>
<text x="91.7" y="58.9" transform="rotate(-90 91.7 58.9)">C3</text>
<text x="92.2" y="54.4">U1</text>
<text x="97.1" y="59.3" transform="rotate(-90 97.1 59.3)">4.7R</text>
<text x="99.2" y="58.8" transform="rotate(-90 99.2 58.8)">C5</text>
<text x="100.7" y="54.7" transform="rotate(-90 100.7 54.7)">10K</text>
<text x="101" y="54.1" transform="rotate(-90 101 54.1)">R3</text>
<text x="156.9" y="56.2" transform="rotate(-90 156.9 56.2)">J2</text>
<text x="161.9" y="58.3" transform="rotate(-90 161.9 58.3)">AC_OUT</text>
<text x="94.1" y="60.5">R8</text>
<text x="96.6" y="62.9">U5</text>
<text x="104.9" y="64.3" transform="rotate(-90 104.9 64.3)">U2</text>
<text x="120.1" y="64.3" transform="rotate(-90 120.1 64.3)">U2</text>
<text x="125.8" y="64.3" transform="rotate(-90 125.8 64.3)">U2</text>
<text x="128.2" y="64.3" transform="rotate(-90 128.2 64.3)">D1</text>
<text x="132.1" y="64.2" transform="rotate(-90 132.1 64.2)">D1</text>
<text x="66.8" y="71.8" transform="rotate(90 66.8 71.8)">Fuse</text>
<text x="100.4" y="70.6" transform="rotate(-90 100.4 70.6)">Arduino-nano-BLE-33</text>
<text x="127.7" y="68.7" transform="rotate(-90 127.7 68.7)">Q1 MBR120</text>
<text x="128.4" y="69.7">100</text>
<text x="138.6" y="67.2">SRD-05VDC-SL-C</text>
<text x="141.1" y="66.5">REF**</text>
<text x="141.4" y="70.7">REF**</text>
<text x="71.1" y="72.6" transform="rotate(90 71.1 72.6)">F1</text>
<text x="75.4" y="72.6" transform="rotate(90 75.4 72.6)">F1</text>
<text x="87.1" y="74.6" transform="rotate(-90 87.1 74.6)">10uF</text>
<text x="87.2" y="74.1" transform="rotate(-90 87.2 74.1)">C2</text>
<text x="97.7" y="76.9">10uF</text>
<text x="128.6" y="73">R4</text>
<text x="131.3" y="74.9">MountingHole_3.2mm_M3_Pad_Via J3</text>
<text x="132.5" y="73.7" transform="rotate(-90 132.5 73.7)">MMBT2222ALT1G</text>
<text x="142.3" y="76.3">C1</text>
<text x="147.1" y="75.2">Q2</text>
<text x="78.1" y="78.5">REF**</text>
<text x="78.4" y="82.7">REF**</text>
<text x="98.5" y="80.6">C4</text>
<text x="123.4" y="81.4" transform="rotate(-90 123.4 81.4)">180</text>
<text x="125" y="83.9" transform="rotate(-90 125 83.9)">R5</text>
<text x="130" y="79.4">U3</text>
<text x="130" y="83">U3</text>
<text x="137.4" y="83.5">180</text>
<text x="137.6" y="79.9">R6</text>
<text x="141.4" y="80">0.1uF</text>
<text x="141.7" y="83.5">2.4K</text>
<text x="142.3" y="79.9">R7</text>
<text x="151.7" y="83.4" transform="rotate(-90 151.7 83.4)">AC_OUT</text>
<text x="152.5" y="82.1" transform="rotate(-90 152.5 82.1)">Q2</text>
<text x="156.8" y="81.3" transform="rotate(-90 156.8 81.3)">J3</text>
<text x="68.3" y="86.9">MountingHole_3.2mm_M3_Pad_Via</text>
<text x="127.3" y="86.6">FODM3022</text>
<text x="145.7" y="85.2" transform="rotate(-90 145.7 85.2)">BTA12-600B</text>
</g>
<g font-size="1.1">
<text x="84.6" y="52.7">R1</text>
<text x="84.6" y="56.3">R2</text>
<text x="137.8" y="81.6">R6</text>
<text x="142.4" y="81.6">R7</text>
<text x="142.5" y="78.1">C1</text>
</g>
<g font-size=".7">
<text x="98.8" y="53.9" transform="rotate(-90 98.8 53.9)">R3</text>
<text x="93.2" y="58.3" transform="rotate(-90 93.2 58.3)">C3</text>
<text x="95.2" y="58.3" transform="rotate(-90 95.2 58.3)">R8</text>
<text x="97.1" y="58.3" transform="rotate(-90 97.1 58.3)">C5</text>
<text x="129.1" y="71.1">R4</text>
<text x="88.6" y="73.4" transform="rotate(-90 88.6 73.4)">C2</text>
<text x="98.9" y="78.3">C4</text>
<text x="124.8" y="80.6" transform="rotate(-90 124.8 80.6)">R5</text>
</g>
<text font-size=".4" x="129.8" y="68.1" transform="rotate(-90 129.8 68.1)">Q1</text>
</svg>
